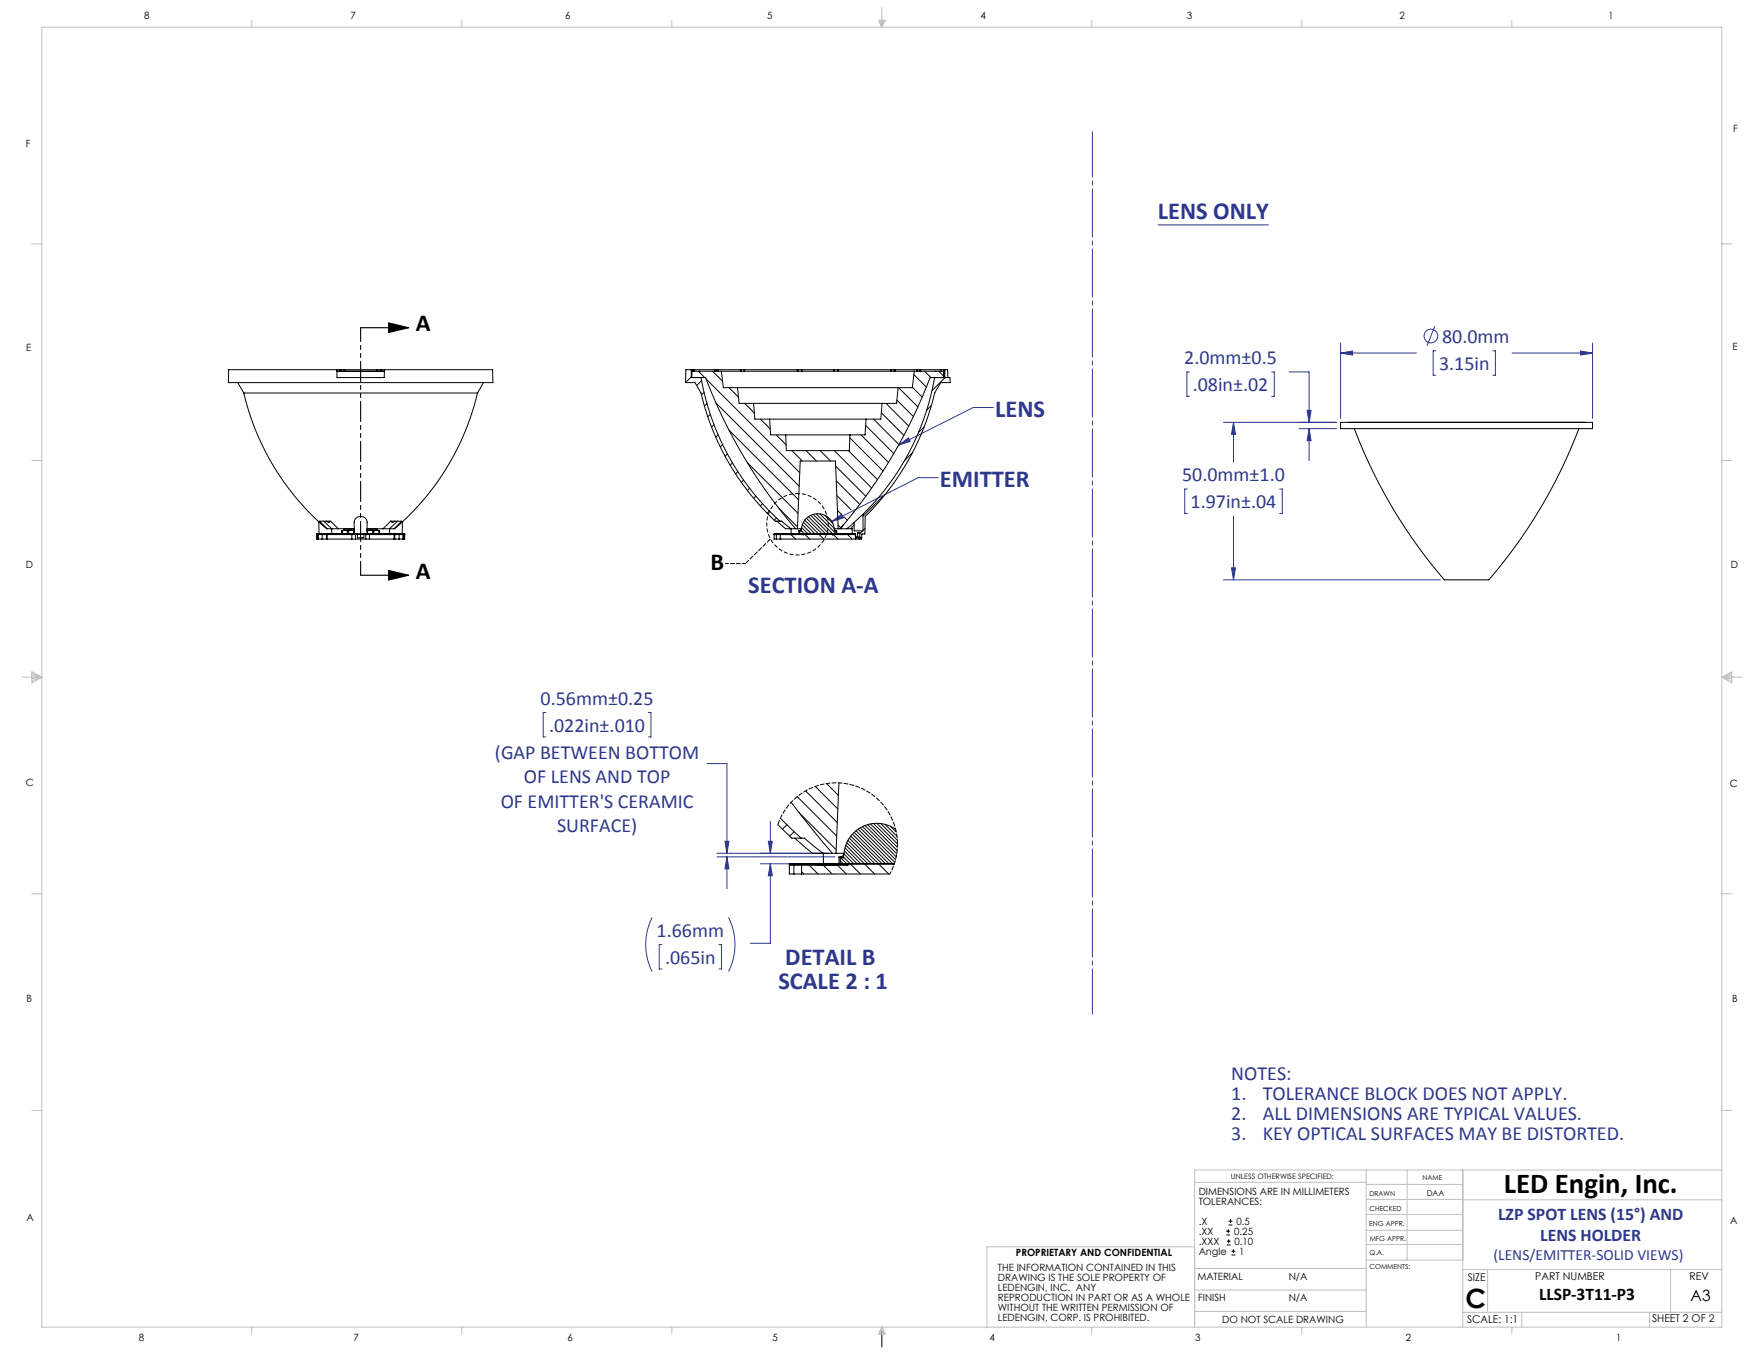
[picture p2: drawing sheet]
<svg xmlns="http://www.w3.org/2000/svg" width="559mm" height="432mm" viewBox="0 0 559 432" stroke-linecap="round" stroke-linejoin="round" font-family="sans-serif">
<g fill="none" stroke="#2d388c" stroke-width=".32">
<path d="M367.6 71.4h35.3M377.7 118.1h-.9v7.7h.9M403.8 118.1h.8v7.7h-.8M409.3 118.1h6.3v16M425.6 108.9v23.9M425.6 112.1h24.1M425.6 112.1l3.8-.6v1.2zM455.5 103.6l-2.4 6.2M455.9 111.4h-.9v7.7h.9M474 111.4h.8v7.7h-.8M480.1 112.1h25.5M501.8 111.5l3.8 .6-3.8 .6z"/>
<path d="M505.6 108.9v23.9M315.4 129.4h-6.4l-23.7 11.9M388.5 134.1h35.9M391.6 134.1v12.6M391.6 134.1l.7 3.8h-1.3zM412.5 136.1h11.9M415 130.3h1.3l-.7 3.8zM415.6 136.1l.7 3.8h-1.3zM415.6 136.1v10.2M285.3 141.3l3.1-2.3 .6 1.2zM297.9 151.7h-6.4l-27.4 13.9M377 155.3h-.8v7.7h.8"/>
<path d="M406.3 155.3h.8v7.7h-.8M264.1 165.6l3.1-2.3 .6 1.1zM391.6 163.8v20.3M388.5 184.1h68.8M391 180.3h1.3l-.7 3.8zM173.3 226.2h-.8v7.8h.8M205.8 226.2h.9v7.8h-.9M224.5 242.4h6.3v28.5M227.6 270.9h35.4M227.6 272.1h37.5M230.2 267.1h1.2l-.6 3.8zM230.8 272.1v10.1"/>
<path d="M230.8 272.1l.6 3.8h-1.2zM241.4 274.3h23.7M243.9 267.1h1.3l-.6 3.8zM244.6 274.3v25.2h-6.4M244.6 260.8v10.1M244.6 274.3l.6 3.8h-1.3zM207 291.3a19.2 19.2 0 0 0 0 17.2M210.1 299.9h-.8v7.8h.8M228.2 299.9h.9v7.8h-.9M231.3 291.3a19.2 19.2 0 0 1 0 17.2"/>
<circle cx="454.3" cy="106.7" r="2.17"/>
</g>
<g fill="none" stroke="#000" stroke-width=".32">
<path d="M389.4 392.1h1.2M389.4 390.9h1.2M389.5 395.3h1.2M389.5 394.1h1.2M390 390.3v1.2M390.1 388.9h1.2M390.1 387.7h1.2M390.1 393.5v1.2M390.7 387.1v1.2M391 398.5h1.2M391 397.3h1.2M391.6 396.6v1.3"/>
<path d="M280 421.4v6.3"/>
</g>
<path d="M253.2 156.7a9.8 9.8 0 0 0-8.6 14.4 9.8 9.8 0 0 0 16.7 .7 9.8 9.8 0 0 0-7.2-15.1h-.9" fill="none" stroke="#000" stroke-width=".32" stroke-dasharray="1.3 .6" stroke-dashoffset=".5" stroke-linecap="butt"/>
<path d="M114.5 104.1h15.2M123.4 102.5l6.3 1.6-6.3 1.5zM114.5 182.6h15.2M123.4 181.1l6.3 1.5-6.3 1.6z" fill="none" stroke="#000" stroke-width=".35"/>
<path d="M230.3 178.9h6.4" fill="none" stroke="#000" stroke-width=".32" stroke-dasharray="1.3 .6" stroke-dashoffset=".3"/>
<path d="M236.7 178.9l7.9-7.8" fill="none" stroke="#000" stroke-width=".32" stroke-dasharray="1.3 .6" stroke-dashoffset="-.2"/>
<path d="M114.5 104.1v78.5" fill="none" stroke="#000" stroke-width=".35" stroke-dasharray="6.3 1.3 1.3 1.3 1.3 1.3" stroke-dashoffset="2"/>
<path d="M346.8 41.9v280.1" fill="none" stroke="#2d388c" stroke-width=".32" stroke-dasharray="15.2 1.3 1.3 1.3" stroke-dashoffset=".9"/>
<g fill="none" stroke="#c0c0c0" stroke-width=".32">
<path d="M13.3 8.6h533.4v412.8h-533.4zM80 6.5v2.1M146.6 6.5v2.1M213.3 6.5v2.1M278.9 6.4h2.2l-1.1 2.2zM279.1 6.4l.9 2.2M279.6 6.4l.4 2.2M280 2.3v6.3M280.3 6.4l-.3 2.2M280.6 6.4l-.6 2.2M346.7 6.5v2.1M413.3 6.5v2.1"/>
<path d="M480 6.5v2.1M10.1 77.4h3.2M546.7 77.4h3.2M10.1 146.2h3.2M546.7 146.2h3.2M6.9 215h6.4M10.1 213.3l3.2 1.7-3.2 1.9zM10.1 213.8l3.2 1.2M10.1 214.4l3.2 .6M13.3 215l-3.2 1.2M13.3 215l-3.2 .5M546.7 215h6.3"/>
<path d="M546.7 215l3.1 .5M546.7 215l3.1 1.2M546.7 215l3.1-1.7v3.6zM549.8 214.4l-3.1 .6M549.8 213.8l-3.1 1.2M10.1 283.8h3.2M546.7 283.8h3.2M10.1 352.6h3.2M546.7 352.6h3.2M379.3 375.4h54.5M433.8 371.5v49.7M433.8 376.1h30.6"/>
<path d="M446.8 371.5v28.6M464.4 371.5v49.8M546.7 371.5h-167.4v49.9M379.3 395.9h-65.9v25.5M433.8 385.6h30.6M433.8 380.8h30.6M433.8 390.6h30.6M433.8 395.1h30.6M464.4 380.9h82.3M379.3 416.4h54.5M379.3 409.6h54.5M379.3 402.7h54.5"/>
<path d="M433.6 400.1h30.8M464.4 416.7h82.3M464.4 403.1h82.3M472.3 403.1v13.6M483.2 416.7v4.6M523.7 416.7v4.6M530.4 403.1v13.6M80 421.4v2.1M146.6 421.4v2.1M213.3 421.4v2.1M280 421.4l1.1 2.1h-2.2zM280 421.4l.6 2.1"/>
<path d="M280 421.4l-.9 2.1M280 421.4l-.4 2.1M280 421.4l.3 2.1M346.7 421.4v2.1M413.3 421.4v2.1M480 421.4v2.1"/>
</g>
<path d="M123.4 102.5l6.3 1.6-6.3 1.5zM123.4 181.1l6.3 1.5-6.3 1.6z" fill="#000"/>
<g fill="#2d388c">
<path d="M264.1 165.6l3.1-2.3 .6 1.1zM285.3 141.3l3.1-2.3 .6 1.2z"/>
<path d="M244.6 274.3l.6 3.8h-1.3zM243.9 267.1h1.3l-.6 3.8zM230.8 272.1l.6 3.8h-1.2zM230.2 267.1h1.2l-.6 3.8zM425.6 112.1l3.8-.6v1.2zM501.8 111.5l3.8 .6-3.8 .6zM415 130.3h1.3l-.7 3.8zM415.6 136.1l.7 3.8h-1.3zM391.6 134.1l.7 3.8h-1.3zM391 180.3h1.3l-.7 3.8z"/>
</g>
<g fill="none" stroke="#000" stroke-width=".32">
<path d="M107 117.4h1M107 117.4h-34.4l-.1 4.1h84l-.1-4.1h-34.4M107 117.4v2.5h15v-2.5M107 117.9h15zM108 117.4v.5M108 117.4h.2M108.2 117.4h1.1M108.2 117.4v.5M109.3 117.4h.1M109.3 117.4v.5M109.4 117.4h10.2M109.4 117.4v.5"/>
<path d="M119.6 117.4h.1M119.6 117.4v.5M119.7 117.4h1.1M119.7 117.4v.5M120.8 117.4h.2M120.8 117.4v.5M121 117.4h1M121 117.4v.5M219.5 117.4v2.5h4.5a161.4 161.4 0 0 0 28.6 48M219.5 117.4h.3M219.5 117.4h-1.7l-.1 4.1M219.5 119.6l-1.8 1.9"/>
<path d="M219.8 117.4h.2M219.8 117.4v.5M220 117.4h.2M220 117.4v.5M220.2 117.4h.1M220.2 117.4v.5M220.3 117.4h.1M220.3 117.4v.5M220.3 117.4h6.7M221.7 117.9l2 2M222.2 117.9h.1M222.6 119.9a80 80 0 0 0 25 45.6"/>
<path d="M226.2 117.9l3.2 3.2M227 117.4h.2M227 117.4v.5M227.2 117.4h.2M227.2 117.4v.5M227.4 117.4h.7M227.4 117.4v.5M228.1 117.4h.1M228.1 117.4v.5M228.1 117.4h7M229 117.9h61.3M229 117.9l.7 5.2h4.5"/>
<path d="M229 117.9h-9.3v2M235.1 117.4h.1M235.1 117.4v.5M235.2 117.4h.2M235.2 117.4v.5M235.4 117.4h.9M235.4 117.4v.5M236.3 117.4h.1M236.3 117.4v.5M236.4 117.4h16.8M236.4 117.4v.5M253.2 117.4h.1"/>
<path d="M253.2 117.4v.5M253.2 117.4h.2M253.4 117.4h1.1M253.4 117.4v.5M254.5 117.4h.1M254.5 117.4v.5M254.6 117.4h10.1M254.6 117.4v.5M264.7 117.4h.2M264.7 117.4v.5M264.9 117.4h1M264.9 117.4v.5"/>
<path d="M265.9 117.4h.2M265.9 117.4v.5M266.1 117.4h.1M266.2 117.4h16.8M266.2 117.4v.5M283 117.4h.1M283 117.4l-.1 .5M283 117.4h.9M283 117.4v.5M283.9 117.4h.2M283.9 117.4v.5M284.1 117.4h.1"/>
<path d="M284.1 117.4v.5M284.2 117.4h7M284.2 117.4v.5M290.2 118.9l3.9 4M290.3 117.9l-.6 5.2h-4.5M291.2 117.4v.5M291.3 117.4h.1M291.3 117.4h.6M291.9 117.4h.2M291.9 117.4v.5M292.1 117.4h.2M292.1 117.4v.5"/>
<path d="M292.3 117.4h6.5M292.3 117.4v.5M293.6 117.9l2 2M296.7 119.9a80 80 0 0 1-22.7 43.4M297.2 117.9h.1M298.1 117.9l1.6 1.6M298.8 117.4h.9M298.8 117.4v.5M299.7 117.4h.3M299.7 117.4v2.5v-2h-9.4M300 117.4h.9v2.5M300 117.4v2.5"/>
<path d="M300.1 119.9l-4.2 4.1M75.5 121.5l1.9 3.3M77.4 124.8a79.6 79.6 0 0 0 26.5 43.1M77.4 124.8h74.2M151.6 124.8a79.6 79.6 0 0 1-26.5 43.1M153.5 121.5l-1.9 3.3M217.7 121.5h3l1.9 3.3a81 81 0 0 0 23.6 40.7h1.4M222.8 120.9l-1.6 1.5M223.5 124.6l-.8 .8M224.2 120.3l29.7 29.8M224.5 128.1l-.8 .8M225.5 131.6l-.8 .8"/>
<path d="M226.7 134.9l-.8 .7M227.3 128l26.4 26.4M228 138.1l-.7 .7M231.4 123.1l3.1 3M231.5 136.6l22.1 22.1M234.2 123.1h51M234.2 123.1l.5 5h4.6M236.4 128.1l3.1 3.1M239.3 128.1h40.8M239.3 128.1l.4 5h4.7M241.4 133.1l3.1 3.1M244.4 133.1h30.6"/>
<path d="M244.4 133.1l.3 5h4.8M246.4 138.1l3.2 3.1M249.5 138.1h20.4M249.5 138.1l.2 5h20l.2-5M269.8 139l10.6 10.6M273.4 138.1l8.7 8.7M274.8 135.1l9 8.9M275 133.1l-.3 5h-4.8M277.3 133.1l7.8 7.7M279.8 131.1l7.2 7.1M280.1 128.1l-.4 5h-4.7M281.3 128.1l7.2 7.2"/>
<path d="M284.8 127l5.2 5.3M285.2 123.1l-.5 5h-4.6M285.3 123.1l6.1 6.1M289.7 123l3.1 3.1M293.4 135.5l-1.8 1.8M295.7 128.7l-1.5 1.5M425.6 134.1h80v2h-80zM428.1 134.1h75M428.1 134.1h.1M430 136.1a157.1 157.1 0 0 0 28.7 48h13.8a157.1 157.1 0 0 0 28.8-48M503.1 134.1h.1M229.4 141.1l-.7 .8"/>
<path d="M230.9 144.1l-.7 .7M232.6 147l-.8 .7M234.3 149.7l-.7 .8M236.1 152.4l-.7 .7M237.3 146.9l16.1 16.1M238 155l-.7 .7M240 157.5l-.7 .7M242.1 159.9l-.7 .7M251.4 143.1l3.3 3.3M255.9 143.1l3.3 3.3M260.4 143.1l3.3 3.3M264.9 143.1l11.9 11.8"/>
<path d="M265.3 148l9.6 9.6M265.5 152.7l7.5 7.4M265.7 157.4l4.5 4.4M269.4 143.1l9.2 9.2M280.3 157.6l-6.3 6.3M289.7 143.7l-2.5 2.5M100.5 169.7h13M100.5 169.6h13M100.8 171.2h.3M100.8 169.6h.3M100.8 169.6l-.3-.1v1.7h.3M100.8 169.5v1.7"/>
<path d="M101.1 171.2h1.2M101.1 169.6h1.2M101.1 169.5v1.7M101.2 165.7l.1 3.8M102.2 169.6h.1M102.3 169.7h.1M102.3 171.2h1.3M102.3 169.6h1.3M102.3 169.5v1.7M102.5 169.6h.1M102.7 169.6h.1M102.8 165.5l2.5 2.4"/>
<path d="M102.9 169.6h.1M103 169.5h-.6M103 169.5h.6M103 169.5h.1M103.6 169.5h.1M103.6 169.5h.4M103.6 165.5l.9 .4 .1-.4M103.6 171.2h.3M103.6 169.6h.3M103.6 169.5v1.7M103.9 171.2h7.8M103.9 169.6h7.8"/>
<path d="M103.9 169.5v1.7M103.9 167.9l-2.4-2.4h3.5l2.4 2.4M103.9 167.9h1.4M104 169.7h.1M104.1 169.6h.1M104.1 169.7h.1M105.2 169.5h-.4M105.2 169.5h.1M105.3 169.5h.1M105.3 167.9v1.6M105.3 167.9h2.1M105.4 169.5h1.9"/>
<path d="M105.4 169.5h.1M105.6 169.5h.1M105.7 169.5h.1M105.9 169.6h.1M105.9 169.7h.1M105.9 169.5h.1M106.1 169.6h.1M106.1 169.7h.1M106.2 169.6h.1M106.2 169.7h.1M106.4 169.5v.1M106.4 169.7h.1"/>
<path d="M106.5 169.5h.1M106.7 169.6h.1M106.8 169.6h.1M106.9 169.7h.1M107 169.5h.1M107.1 169.7h.1M107.2 169.5h.1M107.3 169.5h.3M107.4 167.9h5.1M108 169.6h.1M108.3 169.6h.1M108.5 168.5h.2"/>
<path d="M108.7 168.5v1M108.8 168.4h-.3v1.1M108.8 168.4l-.1 .1M108.8 168.4h1.4M108.9 169.6h.1M109 169.6h.1M109.3 168l-.5 .4M109.3 168h3.2M109.3 167.9v.1M110.1 169.7h.1M110.2 169.7h.1M110.2 168.4h.6"/>
<path d="M110.2 168.4l.1 .1M110.3 169.6h.1M110.3 168.5h.4M110.3 168.5v1M110.4 169.7h.1M110.5 169.6h.1M110.7 168.5v1M110.8 168.4h1.4M110.8 168.4l-.1 .1M111.4 169.6h.1M111.6 169.6h.1M111.7 171.2h1.2"/>
<path d="M111.7 169.5h5.6M111.7 169.6h1.2M111.7 169.5v1.7M111.7 169.5h-.2M111.8 169.5h.7M111.8 169.5h.1M112.2 169.5h.1M112.2 168.4h.3M112.2 168.4l.1 .1M112.3 168.5h.2M112.3 168.5v1M112.4 169.5h.1"/>
<path d="M112.9 171.2h3.2M112.9 169.6h.6M112.9 169.5v1.7M113.4 169.5l.1 .1M113.5 169.6v1.1h2v-1.1M113.5 169.6h2M115.5 169.7h9.9M115.5 169.6h13M115.5 169.6h.6M115.6 169.5l-.1 .1M116.1 171.2h1.2M116.1 169.6h1.2"/>
<path d="M116.1 169.5v1.7M116.5 169.5h.8M116.5 168.5h.2M116.5 168.4h.3M116.5 168h3.2M116.5 167.9h5.1M116.6 165.8a2.07 2.07 0 0 0-2.1-1.8 2.07 2.07 0 0 0-2.1 1.8l.1 3.7M116.6 165.8l-.1 3.7M116.7 168.5v1M116.8 168.4h1.4M116.8 168.4l-.1 .1M116.9 169.5h.1"/>
<path d="M117.1 169.7h.1M117.3 169.7h.1M117.3 169.5v1.7M117.3 171.2h7.8M117.3 169.6h7.8M117.3 169.5h.3M117.4 169.7h.1M117.4 169.6h.1M117.6 169.6h.1M118.2 168.4h.6M118.2 168.4l.1 .1M118.3 168.5h.4"/>
<path d="M118.3 168.5v1M118.5 169.6h.1M118.7 168.5v1M118.7 169.6h.1M118.8 168.4h1.4M118.8 168.4l-.1 .1M119.7 167.9v.1M119.7 168l.5 .4M120 169.6h.1M120.1 169.6h.1M120.2 168.4h.3v1.1M120.2 168.4l.1 .1"/>
<path d="M120.3 168.5h.2M120.3 168.5v1M120.7 169.6h.1M121 169.6h.1M121.3 169.5h-.2M121.4 169.5h.4M121.4 169.5h.1M121.6 167.9h2.1M121.8 169.5h.2M121.8 169.5h.1M122 169.5h.1M122.2 169.5h1.7"/>
<path d="M122.2 169.5h.1M122.3 169.5v.1M122.5 169.5l.1 .1M122.8 169.6h.1M123 169.5h.1M123 169.6h.1M123.1 169.5h.1M123.3 169.6h.1M123.3 169.7h.1M123.5 169.6h.1M123.5 169.7h.1M123.6 169.5h.1"/>
<path d="M123.7 167.9h1.4M123.7 167.9v1.6M123.9 169.5h.1M123.9 169.5h.3M124 165.5l-2.4 2.4M124 165.5h.1M124 165.5h3.5l-2.4 2.4M124.4 165.5v.4l1-.4M124.5 169.5h.1M124.5 169.5h1.5M125 169.6h.1M125.1 171.2h.3"/>
<path d="M125.1 169.6h.3M125.1 169.5v1.7M125.2 169.6h.1M125.3 169.7h.1M125.4 169.7h3.1M125.4 171.2h1.3M125.4 169.6h1.3M125.4 169.5v1.7M125.4 169.5h1.3M126.2 165.5l-2.5 2.4M126.7 171.2h1.2M126.7 169.6h1.2"/>
<path d="M126.7 169.5v1.7M126.7 169.7h.1M126.8 169.6h-.1M127.8 165.7l-.1 3.8M127.9 171.2h.3M127.9 169.6h.3M127.9 169.5v1.7M128.2 169.6h.3v1.6h-.3M128.2 169.5v1.7M244.3 162.2l-.7 .7M245.8 169.6h9.2M245.8 169.7h9.3"/>
<path d="M246.5 169.5h1.2M246.5 171.2h1.2M246.5 169.5h-.7v1.7h.7M246.5 169.5v1.7M246.5 164.4l-.7 .7M246.6 165.5l2.8 2.4h1.7M247.3 161.4l5.9 5.9M247.6 165.5h.6l2.9 2.4M247.7 169.5h23.9v1.7M247.7 169.5v1.7M247.7 171.2h23.9M247.7 170.8l.4 .4"/>
<path d="M248.4 169.6h.1M248.5 169.6h.1M249 169.5h.8M250 169.5h.4M250.3 169.6h.1M250.3 169.7h.1M250.4 169.6h.1M250.5 169.7h.1M250.6 169.6h.1M250.9 169.5l1.7 1.7M251.1 167.9h1.5M251.2 167.9v1.6"/>
<path d="M251.3 169.5h-.4M251.3 169.5h.1M252.3 169.5h-.5M252.3 169.5h.1M252.3 169.5h1M252.6 167.9h.6M252.7 169.7h.1M252.9 169.7h.1M253 169.7h.1M253.2 167.9h1.3M253.2 167.9l.9-21.5h11.1l.9 21.5M253.2 169.6h.1"/>
<path d="M253.2 169.7h.1M253.4 169.5v.1M253.7 168.5h.2M253.9 169.1l.4 .4M254 168.4l.3-.1a5.4 5.4 0 0 1 5.4-5.2 5.4 5.4 0 0 1 5.3 5.2l.3 .1M254 168.4h-.3v1.1h.2v-1M254 168.4l-.1 .1M254.2 168.3l.1 .1M254.3 168.4h.1M254.3 168.3v.3M254.3 168.3h.1M254.3 168.4l2.8 2.8"/>
<path d="M254.4 169.5v.1M254.5 167.5l2.1 2M254.6 169.5h.1M254.6 169.5v.1M254.7 166.6l3 2.9M254.8 169.6h.1M255 169.6h.1M255 169.6l.1 .2-.1-.2M255.1 165.8l3.7 3.7M255.2 169.5v.1M255.5 165.1l6 6.1M256.1 164.6l5 4.9"/>
<path d="M256.7 164l5.5 5.5M257.4 163.6l5.9 5.9M258.2 163.3l7.8 7.9M259.1 163.1l6.4 6.4M260.3 163.2l4.5 4.5M261.8 163.6l2.6 2.6M264.1 169.5v.1M264.2 169.5h.1M264.3 169.6h.1M264.3 169.7h7.3M264.3 169.6v.2l.1-.2M264.4 169.6h7.2"/>
<path d="M264.6 169.6h.1M264.7 169.5v.1M264.8 169.5h.1M264.9 167.9h1.2M264.9 169.5v.1M265 168.3h.1M265 168.4h.1M265 168.3v.3M265.3 168.4h.1M265.4 168.4h.3v1.1h-.2v-1M265.4 168.4l.1 .1M265.5 168.5h.2"/>
<path d="M265.5 169.7h.1M265.7 169.7h.1M265.9 162l1.3 1.4M266 169.5v.1M266.1 166.7l.9 .9M266.1 169.6h.1M266.1 167.9h.6a161.4 161.4 0 0 0 28.6-48h6.3l.1 1.6h-3l-1.9 3.3a81 81 0 0 1-22.1 39.2l-.1 5.5-.9 .1-.1 1.1h-.3M266.4 169.6h.1M266.5 169.7h.1M266.6 169.6h.1M266.7 169.7h.1M267.7 166.7l-.7 1.2h1.9"/>
<path d="M267.7 169.5h-.3M267.7 169.5h.2M267.7 169.5h.1M267.8 169.7h.1M267.9 169.7h.1M268 164.1l1 1.1M268.1 169.7h.1M268.3 169.7h.1M268.3 169.5h1.4M268.7 169.5h.1M268.8 169.5h.1M268.9 167.9l1.7-.1v1.7"/>
<path d="M268.9 169.5v.1M269 169.6l1.5 1.6M269.1 169.6h.1M269.1 169.7h.1M269.3 169.6h.1M269.3 169.7h.1M269.4 169.6h.1M270.2 169.5h.1M270.3 169.5h.1M270.6 169.5h-.8M270.8 169.6h.1M270.9 162.6l.1 .1"/>
<path d="M270.9 169.6h.1M271.2 165.9l-2.3 2M271.2 166.7l-1.2 1.2M271.5 169.5l.1 .1M271.6 169.6v1.1h.4M271.6 171.2h1.2M272 170.7h1.3M272.2 170.5h.8M272.2 170.5l-.2 .2M272.2 170.2l-.5 .5M272.2 169.2h.8M272.2 169.2v1.3"/>
<path d="M272.8 170.7v.5M273 169.2v1.3M273 170.5l.3 .2M273.5 170.7v.5h-.7M273.9 168.5l-.9 .9M274 163.3l-2.8 2.6M274 163.3v5.2h-2.8v-2.6M274.6 167.8l-.6 .6M247.8 259.8l6.5 6.3M251.2 254.7l6.2 8 6.9 8.2M253.1 252.9l12.6 12.6M253.7 258l11.8 11.8"/>
<path d="M255.8 251.1l10 10.1M258.9 249.7l7.1 7.1M262.4 248.8l3.8 3.7M266.4 248.6l-1 22.3M247 261.8l4.4 4.3h2.9M249.8 261.9l-1.4 1.4M250.6 274.4h18.4M250.6 274.6h18.6M250.6 274.3h18.6v.5h-.2v-.4M252.1 274.3h2.4M252.1 277.5h2.4M252.1 274.3h-1.5v3.2h1.5"/>
<path d="M252.1 274.3v3.2M252.1 264.1l-1.4 1.4M252.3 266.1l5.7 4.8h3.3M254.3 266.1h1.1l5.9 4.8M254.5 276.8l.7 .7M254.5 274.3h11.9M254.5 274.3v3.2M254.5 277.5h28M255.8 274.3v.1M256 274.3v.1M256.5 274.3h.1M256.6 274.4l.2 .2"/>
<path d="M256.9 274.6l2.8 2.9M257.1 274.3h1.6M259 274.3h1M259.6 274.3v.1M259.6 274.6h.1M259.8 274.3v.1M260 274.6h.1M260.1 274.6h.1M260.2 274.3v.1M261 274.3h.1M261.1 274.4l.2 .2M261.3 270.9h3"/>
<path d="M261.3 274.6l2.9 2.9M261.4 270.9v3.3M261.6 274.2l-.7 .1M261.6 274.2l.3 .1M261.6 274.2v.1M263.6 274.2v.1M263.6 274.2l-.9 .1M263.6 274.2l2 .1M264.1 274.6h-.1M264.3 270.9h1.1M264.4 274.6h.1M264.8 274.6h.1"/>
<path d="M265.1 274.6h.1M265.4 270.9h2.6M265.5 274.3v.1M265.5 274.6h.1M265.6 274.4l.2 .2M265.8 274.3h.1M265.8 274.6l2.9 2.9M266.4 272.3h.4M266.4 274.3h.4M266.8 274.3h17.1M266.8 272.3v2M266.8 273.3l.9 1"/>
<path d="M266.8 272.3l2 2M267 272.1h-.6v2.2M267 272.1l-.2 .2M267.5 271.8l2.4 2.5M267.7 272.1h.1M267.7 271.9v.6M267.7 271.9h.1M267.9 274.3h.1M268 271.1l3.1 3.2M268.1 270.1l4.1 4.2M268.2 274.3h.1M268.3 269.2l5 5.1"/>
<path d="M268.3 274.3h.1M268.5 268.4l5.9 5.9M268.6 274.3v.1M268.9 267.6l6.7 6.7M269 274.4h.2M269.1 274.3v.1M269.2 266.8l7.5 7.5M269.4 274.3h.1M269.5 274.3h14.4M269.7 266.1l8.1 8.2M270 274.3l3.2 3.2M270.1 265.5l8.8 8.8"/>
<path d="M270.6 264.8l9.4 9.5M271.2 264.3l10 10M271.8 263.7l10.5 10.6M272.4 263.3l11 11M273.1 262.8l11 11M273.8 262.4l10.5 10.5M274.5 274.3l3.2 3.2M274.6 262.1l9.9 9.9M275.5 261.8l9.2 9.3M276.4 261.6l8.4 8.5M277.4 261.5l7.5 7.5M278.4 261.4l6.5 6.5"/>
<path d="M279 274.3l3.2 3.2M279.6 261.5l5.3 5.3M281 261.7l3.8 3.8M282.7 262.3l1.9 1.9M283.5 274.3l.3 .3M284.4 263.3a10.6 10.6 0 0 0-16.6 8.2l-.8 .6"/>
</g>
<path d="M285 268.1l-.3-3.4-.9-3.3-1.5-3.2-2-2.7-2.4-2.5-2.8-1.9-3.2-1.5-3.3-.8-3.4-.2-3.4 .3-3.3 .9-3.1 1.6-2.9 2-2.3 2.5-1.8 2.8-1.4 3.1" fill="none" stroke="#000" stroke-width=".32" stroke-dasharray="1.3 .6" stroke-dashoffset="-.2"/>
<path d="M282.5 277.5l1.8-4.6 .7-4.8" fill="none" stroke="#000" stroke-width=".32" stroke-dasharray="1.3 .6" stroke-dashoffset=".5"/>
<text font-size="9.2" x="477.5" y="378.8">LED Engin, Inc.</text>
<text font-size="8.5" x="465.2" y="415.4">C</text>
<g font-size="7.8" fill="#2d388c">
<text x="367.6" y="69.5">LENS ONLY</text>
<text x="316" y="132.4">LENS</text>
<text x="298.4" y="154.7">EMITTER</text>
<text x="237.6" y="188.4">SECTION A-A</text>
<text x="249.3" y="306.3">DETAIL B</text>
<text x="247.1" y="314.1">SCALE 2 : 1</text>
</g>
<g font-size="7.8">
<text x="132.1" y="105.2">A</text>
<text x="132.1" y="183.8">A</text>
<text x="225.5" y="180.9">B</text>
</g>
<g font-size="6.3" fill="#2d388c">
<text x="457.9" y="109">80.0mm</text>
<text x="376" y="115.7">2.0mm±0.5</text>
<text x="456.9" y="117.6">3.15in</text>
<text x="378.7" y="124.3">.08in±.02</text>
<text x="375.3" y="152.9">50.0mm±1.0</text>
<text x="378" y="161.4">1.97in±.04</text>
<text x="171.7" y="223.8">0.56mm±0.25</text>
<text x="174.3" y="232.4">.022in±.010</text>
<text x="157.1" y="241">(GAP BETWEEN BOTTOM</text>
<text x="166.3" y="248.7">OF LENS AND TOP</text>
<text x="159" y="256.5">OF EMITTER'S CERAMIC</text>
<text x="176.9" y="264.2">SURFACE)</text>
<text x="208.5" y="297.5">1.66mm</text>
<text x="211.2" y="306.1">.065in</text>
<text x="390.9" y="342.8">NOTES:</text>
<text x="390.9" y="349.2">1.</text>
<text x="400.9" y="349.2">TOLERANCE BLOCK DOES NOT APPLY.</text>
<text x="390.9" y="355.5">2.</text>
<text x="400.9" y="355.5">ALL DIMENSIONS ARE TYPICAL VALUES.</text>
<text x="390.9" y="361.9">3.</text>
<text x="400.9" y="361.9">KEY OPTICAL SURFACES MAY BE DISTORTED.</text>
</g>
<g font-size="5.6" fill="#2d388c">
<text x="475.6" y="387.4">LZP SPOT LENS (15°) AND</text>
<text x="489" y="394">LENS HOLDER</text>
</g>
<text font-size="5.6" x="488.7" y="412.7">LLSP-3T11-P3</text>
<text font-size="4.9" fill="#2d388c" x="474.2" y="400">(LENS/EMITTER-SOLID VIEWS)</text>
<text font-size="4.9" x="536.7" y="413.2">A3</text>
<g font-size="3.4">
<text x="466" y="406.7">SIZE</text>
<text x="487.5" y="406.3">PART NUMBER</text>
<text x="536.5" y="406.4">REV</text>
<text x="524.5" y="419.8">SHEET 2 OF 2</text>
<text x="465.8" y="420">SCALE: 1:1</text>
</g>
<g font-size="3.2">
<text x="45.7" y="6.1">8</text>
<text x="111.3" y="6.1">7</text>
<text x="179.5" y="6.1">6</text>
<text x="243.5" y="6.1">5</text>
<text x="311.3" y="6">4</text>
<text x="376.8" y="6.1">3</text>
<text x="444.3" y="6.1">2</text>
<text x="510.7" y="6">1</text>
<text x="550.3" y="41.8">F</text>
<text x="8.2" y="46.6">F</text>
<text x="8.4" y="111.5">E</text>
<text x="550.1" y="111.2">E</text>
<text x="8.2" y="180.2">D</text>
<text x="549.6" y="180.4">D</text>
<text x="8.2" y="249.7">C</text>
<text x="549.2" y="249.9">C</text>
<text x="8.4" y="318">B</text>
<text x="550" y="318.2">B</text>
<text x="380.6" y="379.4">DIMENSIONS ARE IN MILLIMETERS</text>
<text x="380.6" y="382.6">TOLERANCES:</text>
<text x="8.4" y="387.6">A</text>
<text x="380.6" y="388.9">.X</text>
<text x="392.6" y="388.9">0.5</text>
<text x="549.4" y="388.7">A</text>
<text x="380.6" y="392.1">.XX</text>
<text x="380.6" y="395.3">.XXX</text>
<text x="391.9" y="392.1">0.25</text>
<text x="392" y="395.3">0.10</text>
<text x="322.6" y="398.6">PROPRIETARY AND CONFIDENTIAL</text>
<text x="380.6" y="398.5">Angle</text>
<text x="393.5" y="398.5">1</text>
<text x="316.8" y="403.6">THE INFORMATION CONTAINED IN THIS</text>
<text x="316.8" y="406.8">DRAWING IS THE SOLE PROPERTY OF</text>
<text x="380.2" y="406.4">MATERIAL</text>
<text x="409.2" y="406.4">N/A</text>
<text x="316.8" y="410">LEDENGIN, INC. ANY</text>
<text x="316.8" y="413.2">REPRODUCTION IN PART OR AS A WHOLE</text>
<text x="380.4" y="413.1">FINISH</text>
<text x="409.2" y="413.1">N/A</text>
<text x="316.8" y="416.3">WITHOUT THE WRITTEN PERMISSION OF</text>
<text x="316.8" y="419.5">LEDENGIN, CORP. IS PROHIBITED.</text>
<text x="44.1" y="425.8">8</text>
<text x="112.2" y="425.8">7</text>
<text x="180.2" y="425.8">6</text>
<text x="245.3" y="425.7">5</text>
<text x="314.1" y="425.7">4</text>
<text x="379.5" y="425.8">3</text>
<text x="388" y="420.2">DO NOT SCALE DRAWING</text>
<text x="446.4" y="425.8">2</text>
<text x="513.1" y="425.8">1</text>
</g>
<text font-size="2.5" x="453" y="379.6">DAA</text>
<text font-size="2.4" x="390.8" y="374.5">UNLESS OTHERWISE SPECIFIED:</text>
<g font-size="2.2">
<text x="451.6" y="374.7">NAME</text>
<text x="434.8" y="379.6">DRAWN</text>
<text x="434.8" y="389.1">ENG APPR.</text>
<text x="434.8" y="384.5">CHECKED</text>
<text x="434.9" y="393.9">MFG APPR.</text>
<text x="434.8" y="398.6">Q.A.</text>
<text x="434.9" y="402.8">COMMENTS:</text>
</g>
</svg>
